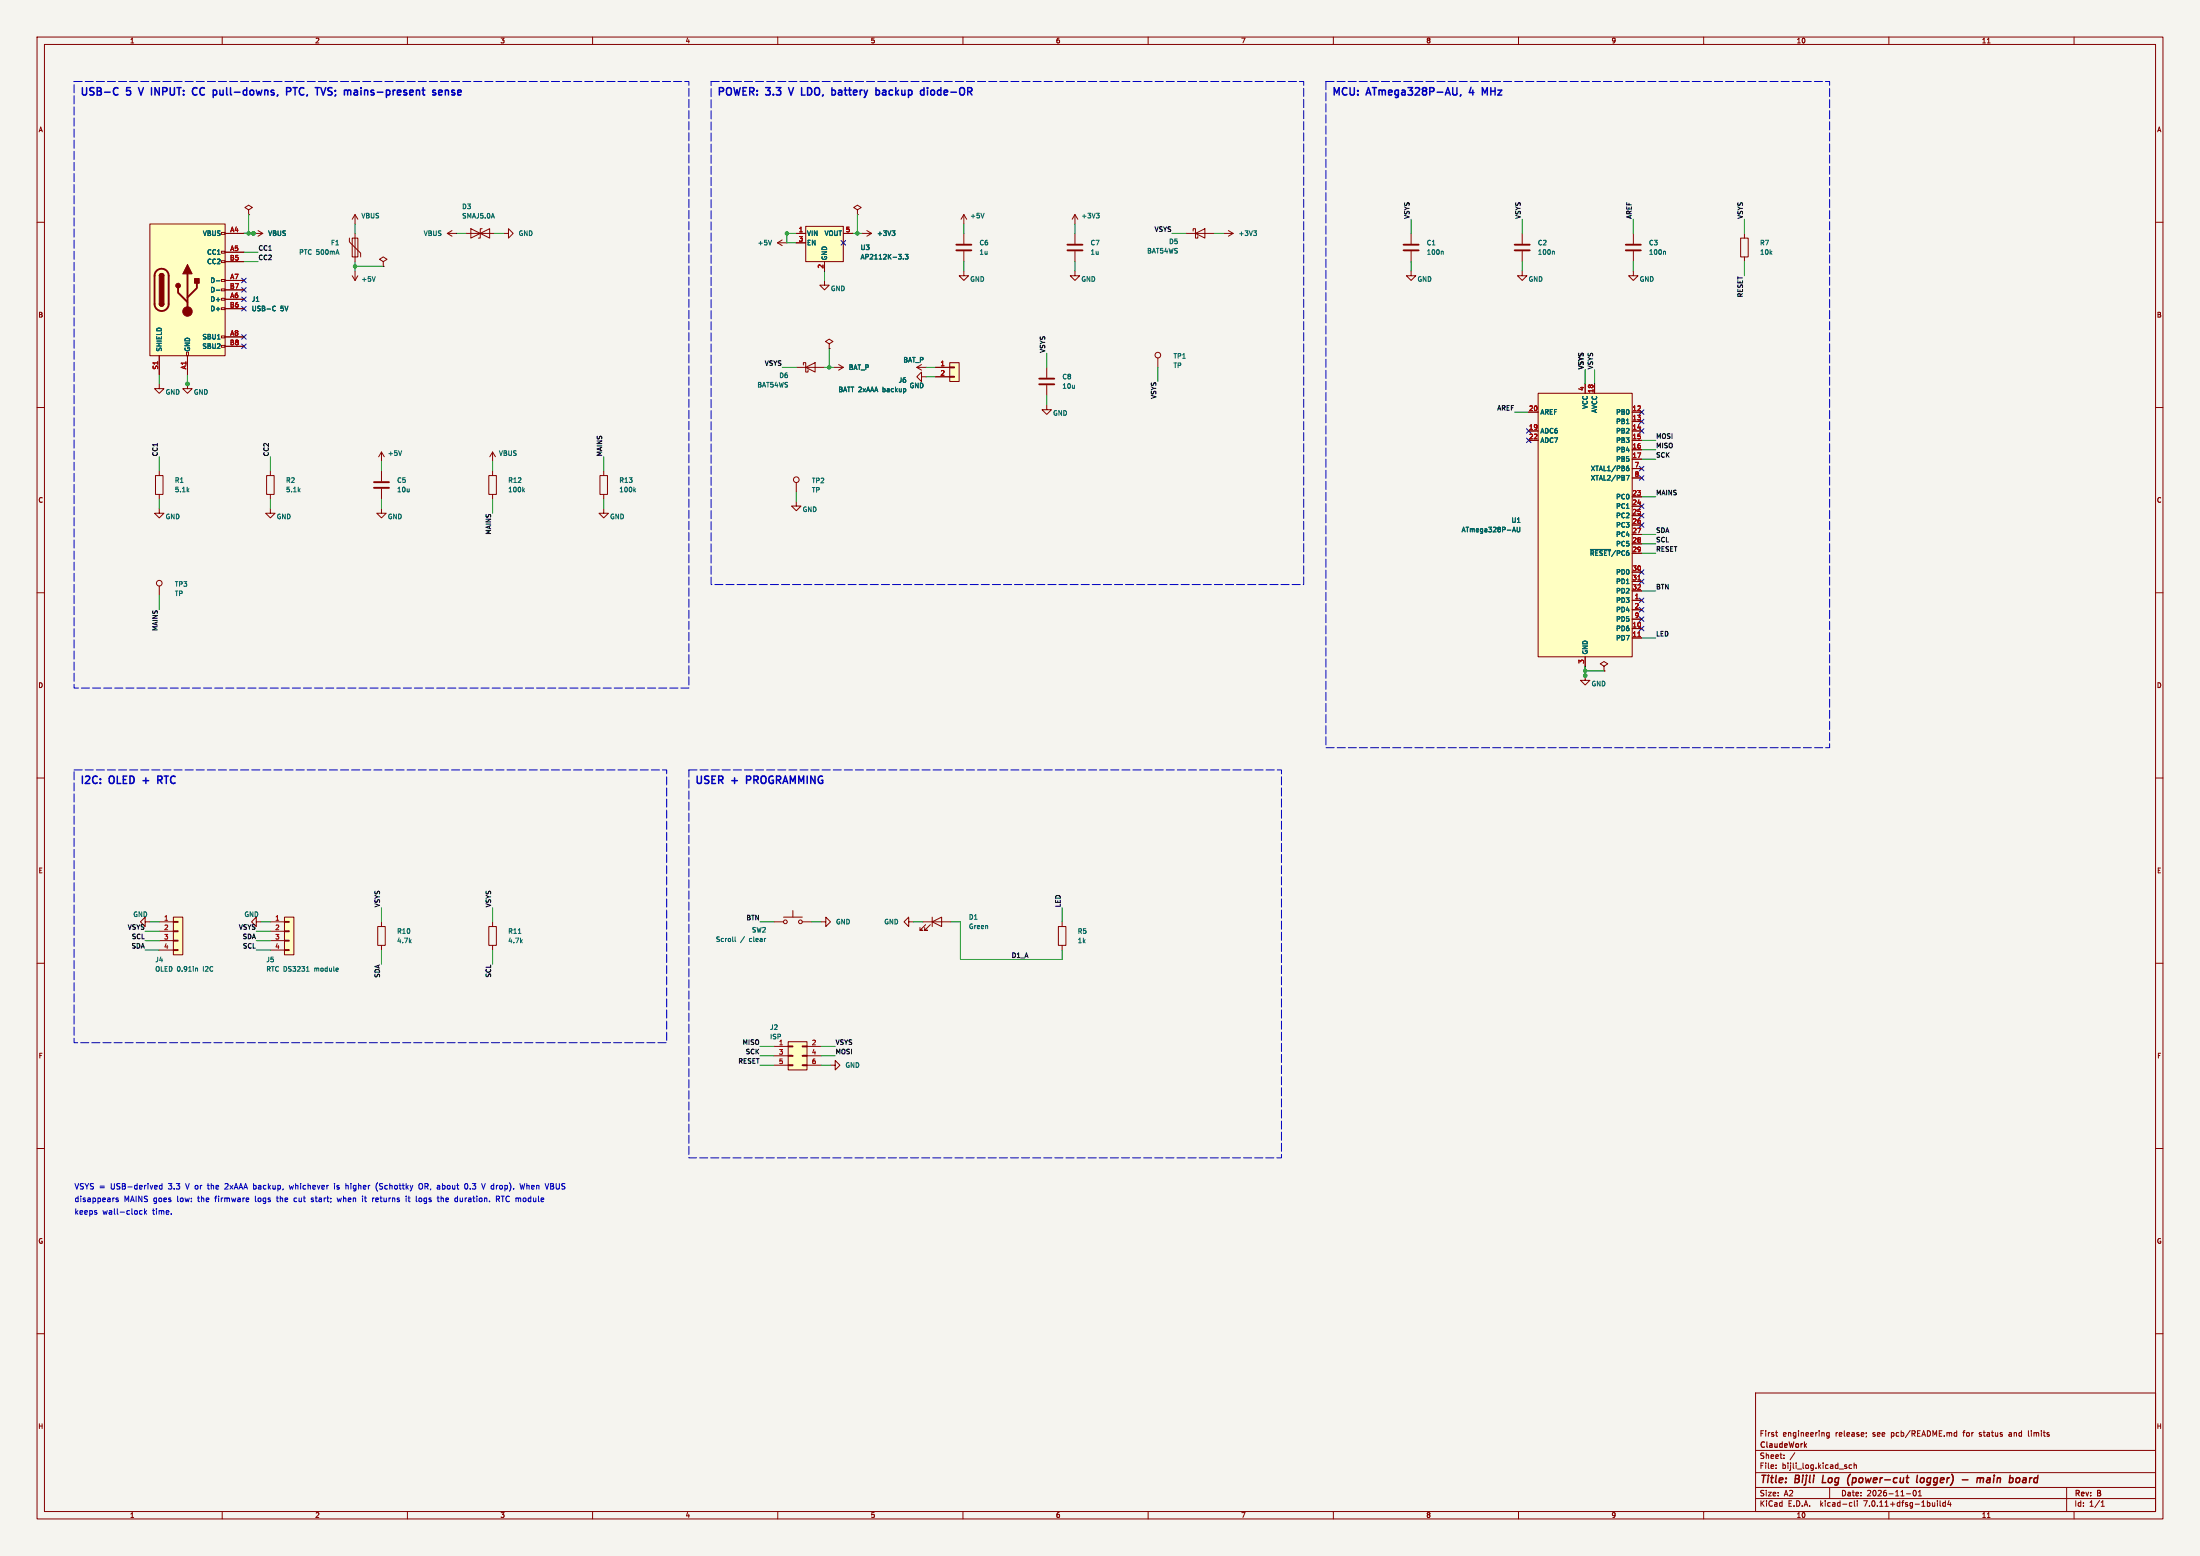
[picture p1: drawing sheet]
<svg xmlns="http://www.w3.org/2000/svg" width="594mm" height="420mm" viewBox="0 0 594 420" stroke-linecap="round" stroke-linejoin="round" font-family="sans-serif">
<path d="M0 0h594v420h-594z" fill="#f5f4ef" stroke="#f5f4ef" stroke-width=".27"/>
<g fill="none" stroke="#840000" stroke-width=".27">
<path d="M10 10h574v400h-574zM12 12h570v396h-570zM60 10v2M110 10v2M160 10v2M210 10v2M260 10v2M310 10v2M360 10v2M410 10v2M460 10v2M510 10v2"/>
<path d="M536.6 11.6h.7M560 10v2M10 60h2M67.1 56.6l1-.6-1-.6-1 .6 1 .6v1.3M67.1 57.9h.1M95.9 57.9v2.6M95.9 57.9l-.8 1.3M95.9 57.9l.7 1.3M231.5 56.6l1-.6-1-.6-1 .6 1 .6v1.3M231.5 57.9h.1M260.2 57.9l-.7 1.3M260.2 57.9v2.6"/>
<path d="M260.2 57.9l.8 1.3M290.2 57.9l-.7 1.3M290.2 57.9v2.6M290.2 57.9l.8 1.3M582 60h2M40.5 60.5h20.3v35.5h-20.3zM43 74.4l.2-.4 .4-.2 .5 .2 .2 .4M59.8 78h1v.5h-1zM59.8 75.4h1v.6h-1zM59.8 70.4h1v.5h-1zM59.8 67.8h1v.5h-1zM59.8 62.7h1v.6h-1z"/>
<path d="M60.8 63h5.1M60.8 68.1h5.1M60.8 75.7h5.1M60.8 70.6h5.1M60.8 78.2h5.1M68.4 63h2.5M69.7 62.2l1.2 .8M70.9 63l-1.2 .8M94.3 64.3v1l3.1 3v1M95.1 64.3h1.5v5h-1.5zM95.1 74.4l.8 1.3M95.9 63v7.6"/>
<path d="M95.9 73.2v2.5M96.6 74.4l-.7 1.3M103.5 70.6l1-.6-1-.7-1 .7 1 .6v1.3M103.5 71.9h.1M120.8 63h2.5M120.8 63l1.3 .8M122.1 62.2l-1.3 .8M125.9 63h7.6M127.1 61.7v2.6l5.1-2.6v2.6zM130.2 61.7h-.5v2.6h-.5M136 63h1.3v-1.3l1.3 1.3-1.3 1.3v-1.3M209.9 65.5h2.6"/>
<path d="M209.9 65.5l1.3 .8M211.2 64.8l-1.3 .7M215 63h2.5M215 65.5h2.5M217.5 61.1h10.2v9.5h-10.2zM222.6 75.7v1.3h1.3l-1.3 1.2-1.2-1.2h1.2M222.6 70.6v2.6M227.7 63h2.5M232.8 63h2.5M234.1 62.2l1.2 .8M235.3 63l-1.2 .8M260.2 73.2v1.2h1.3l-1.3 1.3-1.2-1.3h1.2"/>
<path d="M260.2 63v2.8M260.2 67.8v2.8M290.2 73.2v1.2h1.3l-1.3 1.3-1.2-1.3h1.2M290.2 63v2.8M290.2 67.8v2.8M320.2 63h7.7M322.1 62.4v-.7h.7v2.6h.6v-.7M322.8 63l2.5-1.3v2.6zM330.4 63h2.5M331.7 62.2l1.2 .8M332.9 63l-1.2 .8M381 73.2v1.2h1.3l-1.3 1.3-1.3-1.3h1.3"/>
<path d="M381 63v2.8M381 67.8v2.8M411 73.2v1.2h1.3l-1.3 1.3-1.3-1.3h1.3M411 63v2.8M411 67.8v2.8M441 73.2v1.2h1.3l-1.3 1.3-1.3-1.3h1.3M441 63v2.8M441 67.8v2.8M470 64.3h2v5h-2zM471 63v1.3M471 69.3v1.3M43 82l.2 .5 .4 .2 .5-.2 .2-.5"/>
<path d="M43 96v5.1M50.4 95h.5v1h-.5zM50.6 96v5.1M59.8 93.2h1v.5h-1zM59.8 90.7h1v.5h-1zM59.8 83.1h1v.5h-1zM59.8 80.5h1v.5h-1zM60.8 80.8h5.1M60.8 90.9h5.1M60.8 83.3h5.1M60.8 93.5h5.1M215 99.2h7.6"/>
<path d="M216.9 98.5v-.6h.6v2.5h.7v-.6M217.5 99.2l2.6-1.3v2.5zM223.9 92.8l1-.6-1-.7-1 .7 1 .6v1.3M223.9 94.1h.1M225.2 99.2h2.5M226.4 98.4l1.3 .8M227.7 99.2l-1.3 .7M247.5 99.2h2.6M247.5 99.2l1.3 .7M248.8 98.4l-1.3 .8M252.6 99.2h3.8M256.4 99h1.3v.3h-1.3z"/>
<path d="M256.4 97.9h2.6v5.1h-2.6zM282.6 99.2v2.8M312.6 96.6v2.6M10 110h2M43 103.6v1.3h1.3l-1.3 1.3-1.3-1.3h1.3M50.6 103.6v1.3h1.3l-1.3 1.3-1.3-1.3h1.3M248.8 101.7v-1.3l-1.3 1.3 1.3 1.3v-1.3h1.3M252.6 101.7h3.8M256.4 101.6h1.3v.2h-1.3zM282.6 109.3v1.3h1.3l-1.3 1.3-1.2-1.3h1.2M282.6 104v2.8M412.8 111.2h2.5"/>
<path d="M412.8 116.3h2.5M412.8 118.9h2.5M415.3 106.2h25.4v71.1h-25.4zM428 103.6v2.6M430.5 103.6v2.6M440.7 111.2h2.5M440.7 113.8h2.5M440.7 116.3h2.5M440.7 118.9h2.5M582 110h2M42 128.4h2v5h-2zM43 137.3v1.2h1.3l-1.3 1.3-1.3-1.3h1.3"/>
<path d="M43 127.1v1.3M43 133.4v1.3M72 128.4h2v5h-2zM73 137.3v1.2h1.3l-1.3 1.3-1.3-1.3h1.3M73 127.1v1.3M73 133.4v1.3M103 137.3v1.2h1.3l-1.3 1.3-1.3-1.3h1.3M103 122l-.8 1.3M103 122v2.6M103 127.1v2.8M103 131.9v2.8M103 122l.8 1.3"/>
<path d="M132 128.4h2v5h-2zM133 122l-.8 1.3M133 122v2.6M133 127.1v1.3M133 133.4v1.3M133 122l.8 1.3M162 128.4h2v5h-2zM163 137.3v1.2h1.3l-1.3 1.3-1.3-1.3h1.3M163 127.1v1.3M163 133.4v1.3M215 135.3v1.3h1.3l-1.3 1.3-1.3-1.3h1.3M215 130.2v2.6"/>
<path d="M440.7 121.4h2.5M440.7 123.9h2.5M440.7 134.1h2.5M440.7 136.6h2.5M440.7 139.2h2.5M440.7 126.5h2.5M440.7 129h2.5M10 160h2M43 158.2v2.5M440.7 141.7h2.5M440.7 144.3h2.5M440.7 146.8h2.5"/>
<path d="M440.7 149.3h2.5M440.7 154.4h2.5M440.7 157h2.5M440.7 159.5h2.5M582 160h2M428 177.3v2.5M433.1 179.8l1-.6-1-.6-1 .6 1 .6v1.3M440.7 162h2.5M440.7 169.7h2.5M440.7 172.2h2.5M440.7 164.6h2.5M440.7 167.1h2.5"/>
<path d="M428 182.4v1.2h1.3l-1.3 1.3-1.3-1.3h1.3M433.1 181.1h.1M10 210h2M582 210h2M10 260h2M39.2 248.8v-1.3l-1.3 1.3 1.3 1.3v-1.3h1.3M43 248.8h3.8M43 251.4h3.8M43 253.9h3.8M43 256.4h3.8M46.8 256.3h1.3v.3h-1.3zM46.8 253.8h1.3v.2h-1.3z"/>
<path d="M46.8 251.2h1.3v.3h-1.3zM46.8 248.7h1.3v.2h-1.3zM46.8 247.5h2.5v10.2h-2.5zM69.2 248.8v-1.3l-1.3 1.3 1.3 1.3v-1.3h1.3M73 248.8h3.8M73 251.4h3.8M73 253.9h3.8M73 256.4h3.8M76.8 256.3h1.3v.3h-1.3zM76.8 253.8h1.3v.2h-1.3zM76.8 251.2h1.3v.3h-1.3zM76.8 248.7h1.3v.2h-1.3z"/>
<path d="M76.8 247.5h2.6v10.2h-2.6zM102 250.1h2v5.1h-2zM103 248.8v1.3M103 255.2v1.2M132 250.1h2v5.1h-2zM133 248.8v1.3M133 255.2v1.2M209 248.8h2.5M211.5 247.5h5.1M214.1 245.8v1.7M216.6 248.8h2.6M221.7 248.8h1.3v-1.3l1.2 1.3-1.2 1.3v-1.3"/>
<path d="M245.4 248.8v-1.3l-1.3 1.3 1.3 1.3v-1.3h1.2M249.2 248.8h7.6M249.9 249.6l-1.5 1.5h.8h-.8v-.8M251.2 249.6l-1.5 1.5h.7h-.7v-.8M251.7 248.8l2.5-1.3v2.6zM251.7 247.5v2.6M285.8 250.1h2v5.1h-2zM286.8 248.8v1.3M286.8 255.2v1.2M582 260h2M209 282.4h3.8M209 285h3.8"/>
<path d="M209 287.5h3.8M212.8 287.4h1.3v.2h-1.3zM212.8 284.9h1.3v.2h-1.3zM212.8 282.3h1.3v.3h-1.3zM212.8 281.2h5.1v7.6h-5.1zM216.6 287.4h1.3v.2h-1.3zM216.6 284.9h1.3v.2h-1.3zM216.6 282.3h1.3v.3h-1.3zM217.9 282.4h3.8M217.9 285h3.8M217.9 287.5h3.8M224.2 287.5h1.3v-1.2l1.3 1.2-1.3 1.3v-1.3"/>
<path d="M10 310h2M582 310h2M10 360h2M474 376h108v32h-108zM582 360h2M474 397.5h108M474 391.5h108M479.4 386.7h.6M479.5 396.2v.2M479.5 395.4v.2M479.7 387.6l.3 .1M481.7 393.5v.2"/>
<path d="M481.7 392.7v.2M484.6 392.1l-1.3 1.9M493.9 386.7h-.4l-.3 .3 .1 .6h.6M493.9 386.7v1.2l-.3 .3-.4-.1M498.5 395.9l.2 .2-.2 .3M498.5 395.4h.1M500 395.4h-.5l-.3 .3 .2 .6h.6M500.6 395.5l.6-.1v1M500.6 394.9v1.5M503.9 386.7v.2M504 387.6l-.2 .3M527.7 386.7h.6"/>
<path d="M527.7 387.6h.6M528.3 386.2v1.5M542.5 387.2v.4M547.7 386.2v1.3l.2 .2M60 408v2M110 408v2M160 408v2M210 408v2M260 408v2M310 408v2M360 408v2M410 408v2"/>
<path d="M460 408v2M474 404.5h108M474 401.5h108M494 401.5v3M499.6 405.6h.4M500 406.5l-.4 .1M500.7 405.1v1.3l.2 .2M501.5 405.1v.1M501.5 405.6v1M510 408v2M514.7 403.2h1.2M516.7 402.3h.2a.8 .8 0 0 1 .5 .7 .8 .8 0 0 1-.5 .8 1 1 0 0 1-.2-1.5z"/>
<path d="M518 403.8h.8M518 402.7l.4-.4v1.5M523.1 405.1v.1M523.1 405.6v1M523.8 405.1v1.3l.2 .2M525.2 405.6h-.4l-.3 .3 .2 .6h.5M525.2 405.1v1.5M526.2 405l-.3 1.1h.9M526.6 405.6v1M536.6 409.6h.7M558 401.5v6.5M560 408v2"/>
<path d="M567.3 406.6h.9M567.3 405.5l.4-.4v1.5"/>
<circle cx="312.6" cy="95.9" r=".76"/>
<circle cx="215" cy="129.5" r=".76"/>
<circle cx="43" cy="157.4" r=".76"/>
<circle cx="212" cy="248.8" r=".51"/>
<circle cx="216.1" cy="248.8" r=".51"/>
</g>
<g fill="none" stroke="#840000" stroke-width=".4">
<path d="M492.3 398.2l-.3 2h1M499.6 397.9l-.5 .9M517.7 398.2l-.2 1.7 .2 .3M519.2 398.9l-.6 .2-.2 .7 .4 .4 .5-.1M529.8 399.4h1.6M533.9 398.9l-.2 1.3M534 399h.6M534.8 399h.7l-.1 1.2M537.1 398.9l-.5 .1M537.2 399.4h-.5l-.3 .3v.4l.7 .1M545.3 399.1v.7M546.8 398.9l-.5 .1"/>
<path d="M546.9 399.4l-.7 .1-.1 .4 .2 .3h.5M499 400.6l.3 .4"/>
</g>
<g fill="#ffffc2" stroke="#ffffc2" stroke-width=".27">
<path d="M217.5 61.1h10.2v9.5h-10.2z"/>
<path d="M256.4 97.9h2.6v5.1h-2.6z"/>
<path d="M212.8 281.2h5.1v7.6h-5.1z"/>
<path d="M40.5 60.5h20.3v35.5h-20.3z"/>
<path d="M46.8 247.5h2.5v10.2h-2.5z"/>
<path d="M76.8 247.5h2.6v10.2h-2.6z"/>
<path d="M415.3 106.2h25.4v71.1h-25.4z"/>
</g>
<g fill="none" stroke="#006464" stroke-width=".27">
<path d="M265.7 57.6l-.4 1.2M296 57.6h.8l-.4 .5M296.5 58.1l.3 .2-.3 .5M58.4 75.8h1M58.4 78.3h1M101.3 74.7l-.4 1.2M208.3 64.8l-.4 1.3M240.8 62.3h.8l-.4 .5M241.4 62.8l.2 .2-.2 .6M242.6 68.7h.8l-.5 .4M243.3 69.3v.5M243.9 69.8v.1"/>
<path d="M244.4 68.7h.8l-.5 .4 .4 .2v.5h-.7M338.5 62.3h.8l-.5 .5M339 62.8l.3 .2-.3 .6M389.5 67.8l.2 .2v.7M419.5 67.8l.2 .2v.7M449.5 67.8l.2 .2v.7M73.8 82.7l.6 .1M74.4 83.8h-.6M108.5 121.7l-.5 1.2M141.3 132.3l.3 .5M141.6 131.9l-.5 .5M171.3 132.3l.3 .5"/>
<path d="M171.6 131.9l-.5 .5M439.1 128.3h.8l-.5 1.3M439.2 126.4l.4-.1 .2 .2-.1 .5-.5-.1M439.7 125.8l-.5 .3M408.5 143.2h.6M408.8 142.3l.4 1.3M409.6 142.3v1l.3 .3 .4-.3v-1M429.4 148.3h5.5M139.9 251.9h.8M198.5 252.9v1.1l.2 .1M53 261.3l.3 .2v.7M82.7 262.2h.8"/>
</g>
<g fill="none" stroke="#840000" stroke-width=".51">
<path d="M42.3 73.1a1.91 1.91 0 0 1 2.1-.4 1.91 1.91 0 0 1 1.1 1.7v7.6a1.91 1.91 0 0 1-1.9 1.9 1.91 1.91 0 0 1-1.9-1.9v-7.7zM48.1 77.7v1.3l2.5 2.5M50.6 73.9v10.2M53.2 76.5v1.2l-2.6 2.6M258.2 67.6h4.1M258.2 66h4.1M288.2 67.6h4.1M288.2 66h4.1M379 67.6h4M379 66h4M409 67.6h4M409 66h4"/>
<path d="M439 67.6h4M439 66h4M280.6 103.7h4.1M280.6 102.2h4.1M101 131.7h4M101 130.1h4"/>
</g>
<g fill="#840000" stroke="#840000" stroke-width=".27">
<path d="M43 82h1.3l-.2 .5-.5 .2-.4-.2z"/>
<path d="M43 74.4h1.3v7.6h-1.3z"/>
<path d="M43.2 74l.7-.1 .4 .5h-1.3z"/>
<path d="M50.6 71.4l1.3 2.5h-2.6z"/>
<path d="M52.5 75.2h1.3v1.3h-1.3z"/>
<circle cx="48.1" cy="77.1" r=".63"/>
<circle cx="50.6" cy="84.1" r="1.27"/>
</g>
<path d="M442.2 156.5h.7M442.2 171.8h.7" fill="none" stroke="#a90000" stroke-width=".27"/>
<g fill="none" stroke="#0000c2" stroke-width=".4">
<path d="M31 23.7h.5l.4 .1M31.9 25.5l-.4 .2-.5-.1M37.4 23.7l.6 2M52.3 23.7h.5l.4 .1M53.2 25.5l-.4 .2-.5-.1M59.4 25.4l.3 .3 .4-.1M77.4 24.7l.9-.1 .2-.3-.1-.5-.3-.1h-.7v2M79.1 23.7h1.1M79.7 23.7v2M88.5 25.6h1M88.5 24.2l.2 .3 .8 .3M89.4 23.7h-.5l-.4 .3"/>
<path d="M97.5 23.7v.1M97.5 24.3v1.4M118.5 25.6h.8M118.5 24.4l.6-.1 .3 .5-1 .2M120.2 24.5l.3-.2 .5 .1 .1 1.3M120.2 24.3v1.4M122 25.6l.5 .1M122.5 24.3l-.5 .3v.3l.5 .1M212.9 23.7l.7 2M216.4 25.7h1M225.5 24.5v1M237.3 24.4l.2 .3-.2 .9"/>
<path d="M238.3 24.4h.8M239 24.9h-.5l-.3 .3 .1 .4 .7 .1M250.4 23.7v.1M250.4 24.3v1.4M252 24.3l-.5 .1-.2 .3 .1 .8 .6 .2M393.4 23.7v1.6l-.4 .4M394.4 25.6l-.2 .3M397.2 23.6l-.5 1.4h1.3M401.6 23.7l-.7 1.4-.7-1.4v2M43.1 210.5l.7 1M43.6 209.6l-1-.1v2M43.6 210.4l-1 .1"/>
<path d="M201.6 210.5h.7M202.3 209.5h-.7v2"/>
</g>
<g fill="none" stroke="#0000c2" stroke-width=".27">
<path d="M42.2 320l.3 .3-.8 .2M43.7 319.5v1.5M60.8 319.5l-.1 .1M78.1 320l.3 1 .3-.8M90.3 319.5v.1M90.3 320v1M102 319.2a1.72 1.72 0 0 0 0 2.3M113.2 319.7l.3-.2a.5 .5 0 0 1 .6 .5v.5a.5 .5 0 0 1-.5 .5 .5 .5 0 0 1-.5-.5zM125.7 319.5h.1a.8 .8 0 0 1 .5 .7 .8 .8 0 0 1-.5 .8l-.1-.1M131 319.5l-.5 1.5M141.7 319.5l-.4 1.5-.3-1.1-.3 1.1M148.7 319.5h.6"/>
<path d="M30.7 323.4h.2M31.9 323.4h-.4l-.2 .2 .1 .2 .5 .1v.4h-.6M38.4 326.8h-.4l-.3 .2 .1 .7h.6M39 326.3v1.5M39.2 327.2l.4 .6M39.6 326.8l-.6 .5M42.4 320.9l-.2 .1M43.7 320h-.4l-.3 .2 .2 .7h.5M61.5 320.1l-.8 .9h.9M67.1 323.4l.1 .3-.7 .2M74.6 323.4h.6M79.7 323.4l-.3 .2v.5l.3 .3"/>
<path d="M84 324.3l.5 .1M84.5 323.4l-.5 .2 .1 .2 .4 .1M91 323.4l.3 1 .3-.8M93.5 320h.5v1M97.9 322.9v.1M97.9 323.4v1M98.4 323.4h.6M100.9 323.4h.1M101.5 323.4v.9M102.2 323.7l-.7 .2M109.7 322.9v.1M109.7 323.4v1"/>
<path d="M110.2 323.4h.5M110.4 322.9v1.2l.3 .3M113.6 323.4l-.5 .2 .1 .6 .4 .2M119.1 322.9v1.5M119.5 323.4l-.4 .1M124.2 323.4l.1 .9M134 323.6h.7l.1-.6-.8-.1v1.5M134.4 323.6l.5 .8M135.3 322.9h.9M148.7 321h.5M148.7 320.2h.5M149.2 320.2h.2"/>
<path d="M149.3 320.1l-.1 .1"/>
</g>
<path d="M20 22h166v163.7h-166v-163.7M192 22h160v135.8h-160v-135.8M358 22h136v179.8h-136v-179.8M20 207.8h160v73.6h-160v-73.6M186 207.8h160v104.7h-160v-104.7" fill="none" stroke="#0000c2" stroke-width=".27" stroke-dasharray="2.2 .8"/>
<g fill="none" stroke="#009600" stroke-width=".27">
<path d="M67.1 57.9v5.1M231.5 57.9v5.1M381 59.2v3.8M411 59.2v3.8M441 59.2v3.8M471 59.2v3.8M65.9 63h2.5M65.9 68.1h3.8M65.9 70.6h3.8M68.4 63h.1M95.9 71.9h7.6M95.9 60.5v2.5"/>
<path d="M95.9 70.6v2.6M123.3 63h2.6M133.5 63h2.5M215 63h-2.5v2.5h2.5M222.6 73.2v2.5M230.2 63h2.6M260.2 60.5v2.5M260.2 70.6v2.6M290.2 60.5v2.5M290.2 70.6v2.6M316.4 63h3.8M327.9 63h2.5"/>
<path d="M381 70.6v2.6M411 70.6v2.6M441 70.6v2.6M471 70.6v3.8M211.2 99.2h3.8M222.6 99.2h2.6M223.9 94.1v5.1M250.1 99.2h2.5M282.6 95.3v3.9M312.6 99.2v3.8M428 99.8v3.8M430.5 99.8v3.8"/>
<path d="M43 101.1v2.5M50.6 103.6h.1M50.6 101.1v2.5M250.1 101.7h2.5M282.6 106.8v2.5M409 111.2h3.8M443.2 118.9h3.9M43 123.3v3.8M43 134.7v2.6M73 123.3v3.8M73 134.7v2.6M103 124.6v2.5"/>
<path d="M103 134.7v2.6M133 124.6v2.5M133 134.7v3.8M163 123.3v3.8M163 134.7v2.6M215 132.8v2.5M443.2 121.4h3.9M443.2 123.9h3.9M443.2 134.1h3.9M443.2 144.3h3.9M443.2 159.5h3.9M443.2 146.8h3.9"/>
<path d="M443.2 149.3h3.9M43 160.7v3.8M428 179.8v2.6M443.2 172.2h3.9M428 182.4h.1M428 181.1h5.1M39.2 256.4h3.8M39.2 253.9h3.8M39.2 251.4h3.8M40.5 248.8h2.5M69.2 256.4h3.8M69.2 253.9h3.8"/>
<path d="M69.2 251.4h3.8M70.5 248.8h2.5M103 245v3.8M103 256.4v3.8M133 245v3.8M133 256.4v3.8M205.2 248.8h3.8M219.2 248.8h2.5M246.6 248.8h2.6M256.8 248.8h2.5v10.2h27.5v-2.6M286.8 245v3.8M205.2 282.4h3.8"/>
<path d="M205.2 285h3.8M205.2 287.5h3.8M221.7 282.4h3.8M221.7 285h3.8M221.7 287.5h2.5"/>
</g>
<g fill="none" stroke="#000084" stroke-width=".27">
<path d="M65.3 75.1l1.2 1.2M65.3 77.6l1.2 1.2M66.5 75.1l-1.2 1.2M66.5 77.6l-1.2 1.2M227.1 64.9l1.2 1.2M228.3 64.9l-1.2 1.2M65.3 90.3l1.2 1.2M65.3 92.9l1.2 1.2M65.3 82.7l1.2 1.2M65.3 80.2l1.2 1.2M66.5 90.3l-1.2 1.2M66.5 92.9l-1.2 1.2"/>
<path d="M66.5 82.7l-1.2 1.2M66.5 80.2l-1.2 1.2M412.2 118.2l1.2 1.3M412.2 115.7l1.2 1.2M413.4 118.2l-1.2 1.3M413.4 115.7l-1.2 1.2M442.6 113.2l1.2 1.2M442.6 110.6l1.2 1.2M442.6 115.7l1.2 1.2M443.8 113.2l-1.2 1.2M443.8 110.6l-1.2 1.2M443.8 115.7l-1.2 1.2"/>
<path d="M442.6 136l1.2 1.2M442.6 138.6l1.2 1.2M442.6 125.9l1.2 1.2M442.6 128.4l1.2 1.2M443.8 136l-1.2 1.2M443.8 138.6l-1.2 1.2M443.8 125.9l-1.2 1.2M443.8 128.4l-1.2 1.2M442.6 141.1l1.2 1.2M442.6 153.8l1.2 1.2M442.6 156.3l1.2 1.3M443.8 141.1l-1.2 1.2"/>
<path d="M443.8 153.8l-1.2 1.2M443.8 156.3l-1.2 1.3M442.6 164l1.2 1.2M442.6 166.5l1.2 1.2M442.6 161.4l1.2 1.2M442.6 169.1l1.2 1.2M443.8 164l-1.2 1.2M443.8 166.5l-1.2 1.2M443.8 161.4l-1.2 1.2M443.8 169.1l-1.2 1.2"/>
</g>
<g fill="#009600" stroke="#009600" stroke-width=".27">
<circle cx="428" cy="181.1" r=".46"/>
<circle cx="428" cy="182.4" r=".46"/>
<circle cx="212.5" cy="63" r=".46"/>
<circle cx="231.5" cy="63" r=".46"/>
<circle cx="223.9" cy="99.2" r=".46"/>
<circle cx="68.4" cy="63" r=".46"/>
<circle cx="67.1" cy="63" r=".46"/>
<circle cx="50.6" cy="103.6" r=".46"/>
<circle cx="95.9" cy="71.9" r=".46"/>
</g>
<g font-size="2.8" fill="#0000c2">
<text x="21.5" y="26.3">USB-C</text>
<text x="34.3" y="26.3">5</text>
<text x="38.5" y="26.3">V</text>
<text x="42.6" y="26.3">INPUT:</text>
<text x="54.5" y="26.3">CC</text>
<text x="60.8" y="26.3">pull-downs,</text>
<text x="81.4" y="26.3">PTC,</text>
<text x="90.2" y="26.3">TVS;</text>
<text x="98.7" y="26.3">mains-present</text>
<text x="123.4" y="26.3">sense</text>
<text x="193.5" y="26.3">POWER:</text>
<text x="207" y="26.3">3.3</text>
<text x="214.1" y="26.3">V</text>
<text x="218.1" y="26.3">LDO,</text>
<text x="227.1" y="26.3">battery</text>
<text x="239.8" y="26.3">backup</text>
<text x="252.7" y="26.3">diode-OR</text>
<text x="359.5" y="26.3">MCU:</text>
<text x="369.2" y="26.3">ATmega328P-AU,</text>
<text x="397.7" y="26.3">4</text>
<text x="401.9" y="26.3">MHz</text>
<text x="21.5" y="212.2">I2C:</text>
<text x="29.6" y="212.2">OLED</text>
<text x="39.5" y="212.2">+</text>
<text x="44.3" y="212.2">RTC</text>
<text x="187.5" y="212.2">USER</text>
<text x="197.6" y="212.2">+</text>
<text x="202.4" y="212.2">PROGRAMMING</text>
</g>
<g font-size="2.8" fill="#840000">
<text x="475" y="400.9">Title:</text>
<text x="484.7" y="400.9">Bijli</text>
<text x="492.9" y="400.9">Log</text>
<text x="500.5" y="400.9">(power-cut</text>
<text x="519.9" y="400.9">logger)</text>
<text x="533" y="400.9">-</text>
<text x="537.8" y="400.9">main</text>
<text x="547.4" y="400.9">board</text>
</g>
<g font-size="2.1" fill="#0000c2">
<text x="20" y="321.2">VSYS =</text>
<text x="29.9" y="321.2">USB-derived</text>
<text x="45.6" y="321.2">3.3</text>
<text x="50.5" y="321.2">V or</text>
<text x="56.7" y="321.2">the</text>
<text x="61.5" y="321.2">2xAAA backup,</text>
<text x="79.2" y="321.2">whichever</text>
<text x="91.4" y="321.2">is</text>
<text x="94.7" y="321.2">higher</text>
<text x="103" y="321.2">(Schottky</text>
<text x="114.8" y="321.2">OR, about</text>
<text x="127.4" y="321.2">0.3</text>
<text x="132.3" y="321.2">V drop).</text>
<text x="142.9" y="321.2">When</text>
<text x="149.9" y="321.2">VBUS</text>
<text x="20" y="324.6">disappears</text>
<text x="20" y="328">keeps</text>
<text x="27.7" y="328">wall-clock</text>
<text x="33.4" y="324.6">MAINS goes</text>
<text x="41.2" y="328">time.</text>
<text x="48" y="324.6">low:</text>
<text x="53.7" y="324.6">the</text>
<text x="58.5" y="324.6">firmware</text>
<text x="69.4" y="324.6">logs</text>
<text x="75.5" y="324.6">the</text>
<text x="80.3" y="324.6">cut</text>
<text x="85.1" y="324.6">start;</text>
<text x="92.3" y="324.6">when</text>
<text x="99.2" y="324.6">it</text>
<text x="102" y="324.6">returns</text>
<text x="111.3" y="324.6">it</text>
<text x="114.1" y="324.6">logs</text>
<text x="120.1" y="324.6">the</text>
<text x="124.9" y="324.6">duration.</text>
<text x="136.2" y="324.6">RTC module</text>
</g>
<g font-size="2.1" fill="#840000">
<text x="475" y="388">First</text>
<text x="481.3" y="388">engineering</text>
<text x="495.6" y="388">release;</text>
<text x="505.8" y="388">see</text>
<text x="510.8" y="388">pcb/README.md</text>
<text x="530.5" y="388">for</text>
<text x="534.9" y="388">status</text>
<text x="543.1" y="388">and</text>
<text x="548.5" y="388">limits</text>
<text x="475" y="394">Sheet:</text>
<text x="475" y="391.2">ClaudeWork</text>
<text x="475" y="396.7">File:</text>
<text x="481.1" y="396.7">bijli_log.kicad_sch</text>
<text x="475" y="406.9">KiCad</text>
<text x="475" y="404.1">Size:</text>
<text x="481.7" y="404.1">A2</text>
<text x="482.7" y="406.9">E.D.A.</text>
<text x="491.6" y="406.9">kicad-cli</text>
<text x="497" y="404.1">Date:</text>
<text x="503.5" y="406.9">7.0.11+dfsg-1build4</text>
<text x="504" y="404.1">2026-11-01</text>
<text x="560" y="404.3">Rev:</text>
<text x="560" y="406.9">Id:</text>
<text x="564.1" y="406.9">1/1</text>
<text x="566.4" y="404.3">B</text>
</g>
<g font-size="1.8" fill="#840000">
<text x="35" y="11.9">1</text>
<text x="85" y="11.9">2</text>
<text x="135" y="11.9">3</text>
<text x="185" y="11.9">4</text>
<text x="235" y="11.9">5</text>
<text x="285" y="11.9">6</text>
<text x="335" y="11.9">7</text>
<text x="385" y="11.9">8</text>
<text x="435" y="11.9">9</text>
<text x="485" y="11.9">10</text>
<text x="535" y="11.9">11</text>
<text x="10.3" y="35.9">A</text>
<text x="582.3" y="35.9">A</text>
<text x="10.3" y="85.9">B</text>
<text x="582.3" y="85.9">B</text>
<text x="10.3" y="135.9">C</text>
<text x="582.3" y="135.9">C</text>
<text x="10.3" y="185.9">D</text>
<text x="582.3" y="185.9">D</text>
<text x="10.3" y="235.9">E</text>
<text x="582.3" y="235.9">E</text>
<text x="10.3" y="285.9">F</text>
<text x="582.3" y="285.9">F</text>
<text x="10.3" y="335.9">G</text>
<text x="582.3" y="335.9">G</text>
<text x="10.2" y="385.9">H</text>
<text x="582.2" y="385.9">H</text>
<text x="35" y="409.9">1</text>
<text x="85" y="409.9">2</text>
<text x="135" y="409.9">3</text>
<text x="185" y="409.9">4</text>
<text x="235" y="409.9">5</text>
<text x="285" y="409.9">6</text>
<text x="335" y="409.9">7</text>
<text x="385" y="409.9">8</text>
<text x="435" y="409.9">9</text>
<text x="485" y="409.9">10</text>
<text x="535" y="409.9">11</text>
</g>
<g font-size="1.8" fill="#006464">
<text x="97.5" y="59.1">VBUS</text>
<text x="124.7" y="56.6">D3</text>
<text x="124.7" y="59.2">SMAJ5.0A</text>
<text x="261.8" y="59.1">+5V</text>
<text x="291.8" y="59.1">+3V3</text>
<text x="54.7" y="63.9">VBUS</text>
<text x="72.3" y="63.9">VBUS</text>
<text x="114.3" y="63.9">VBUS</text>
<text x="139.9" y="63.9">GND</text>
<text x="217.8" y="63.9">VIN</text>
<text x="222.5" y="63.9">VOUT</text>
<text x="236.7" y="63.9">+3V3</text>
<text x="334.3" y="63.9">+3V3</text>
<text x="55.8" y="68.9">CC1</text>
<text x="55.8" y="71.5">CC2</text>
<text x="80.7" y="68.9">PTC 500mA</text>
<text x="89.2" y="66.4">F1</text>
<text x="204.5" y="66.4">+5V</text>
<text x="217.8" y="66.4">EN</text>
<text x="223.5" y="70.4" transform="rotate(-90 223.5 70.4)">GND</text>
<text x="232.2" y="67.7">U3</text>
<text x="232.2" y="70.2">AP2112K-3.3</text>
<text x="264.4" y="66.4">C6</text>
<text x="264.4" y="68.9">1u</text>
<text x="294.4" y="66.4">C7</text>
<text x="294.4" y="68.9">1u</text>
<text x="309.6" y="68.6">BAT54WS</text>
<text x="315.5" y="66.1">D5</text>
<text x="385.1" y="66.4">C1</text>
<text x="385.1" y="68.9">100n</text>
<text x="415.1" y="66.4">C2</text>
<text x="415.1" y="68.9">100n</text>
<text x="445.1" y="66.4">C3</text>
<text x="445.1" y="68.9">100n</text>
<text x="475.1" y="66.4">R7</text>
<text x="475.1" y="68.9">10k</text>
<text x="56.7" y="76.6">D-</text>
<text x="97.5" y="76.2">+5V</text>
<text x="261.8" y="76.2">GND</text>
<text x="291.8" y="76.2">GND</text>
<text x="382.6" y="76.2">GND</text>
<text x="412.6" y="76.2">GND</text>
<text x="442.6" y="76.2">GND</text>
<text x="56.7" y="81.6">D+</text>
<text x="56.7" y="79.1">D-</text>
<text x="67.9" y="81.6">J1</text>
<text x="224.2" y="78.8">GND</text>
<text x="56.7" y="84.2">D+</text>
<text x="67.9" y="84.2">USB-C</text>
<text x="75.7" y="84.2">5V</text>
<text x="43.9" y="95" transform="rotate(-90 43.9 95)">SHIELD</text>
<text x="51.5" y="95" transform="rotate(-90 51.5 95)">GND</text>
<text x="54.5" y="91.8">SBU1</text>
<text x="54.5" y="94.3">SBU2</text>
<text x="229.1" y="100">BAT_P</text>
<text x="243.8" y="98">BAT_P</text>
<text x="316.7" y="97">TP1</text>
<text x="316.7" y="99.5">TP</text>
<text x="44.6" y="106.7">GND</text>
<text x="52.2" y="106.7">GND</text>
<text x="204.4" y="104.8">BAT54WS</text>
<text x="210.3" y="102.2">D6</text>
<text x="226.3" y="106">BATT 2xAAA</text>
<text x="238.4" y="106">backup</text>
<text x="242.5" y="103.5">J6</text>
<text x="245.5" y="105">GND</text>
<text x="286.7" y="102.6">C8</text>
<text x="286.7" y="105.1">10u</text>
<text x="284.2" y="112.4">GND</text>
<text x="415.8" y="112.1">AREF</text>
<text x="428.9" y="110.5" transform="rotate(-90 428.9 110.5)">VCC</text>
<text x="431.4" y="111.6" transform="rotate(-90 431.4 111.6)">AVCC</text>
<text x="436.2" y="112.1">PB0</text>
<text x="415.8" y="117.2">ADC6</text>
<text x="415.8" y="119.7">ADC7</text>
<text x="436.2" y="114.6">PB1</text>
<text x="436.2" y="117.2">PB2</text>
<text x="436.2" y="119.7">PB3</text>
<text x="104.6" y="123.2">+5V</text>
<text x="134.6" y="123.2">VBUS</text>
<text x="436.2" y="122.3">PB4</text>
<text x="436.2" y="124.8">PB5</text>
<text x="47.1" y="130.5">R1</text>
<text x="77.1" y="130.5">R2</text>
<text x="107.1" y="130.5">C5</text>
<text x="137.1" y="130.5">R12</text>
<text x="167.1" y="130.5">R13</text>
<text x="219.1" y="130.6">TP2</text>
<text x="429.4" y="127.3">XTAL1/PB6</text>
<text x="429.4" y="129.9">XTAL2/PB7</text>
<text x="47.1" y="133">5.1k</text>
<text x="77.1" y="133">5.1k</text>
<text x="107.1" y="133">10u</text>
<text x="137.1" y="133">100k</text>
<text x="167.1" y="133">100k</text>
<text x="219.1" y="133.1">TP</text>
<text x="436.2" y="135">PC0</text>
<text x="436.2" y="137.5">PC1</text>
<text x="44.6" y="140.3">GND</text>
<text x="74.6" y="140.3">GND</text>
<text x="104.6" y="140.3">GND</text>
<text x="164.6" y="140.3">GND</text>
<text x="216.6" y="138.4">GND</text>
<text x="394.5" y="143.9">ATmega328P-AU</text>
<text x="408" y="141.3">U1</text>
<text x="436.2" y="140">PC2</text>
<text x="436.2" y="142.6">PC3</text>
<text x="436.2" y="145.1">PC4</text>
<text x="436.2" y="147.7">PC5</text>
<text x="429.2" y="150.2">~{RESET}/PC6</text>
<text x="436.2" y="155.3">PD0</text>
<text x="47.1" y="158.5">TP3</text>
<text x="47.1" y="161.1">TP</text>
<text x="436.2" y="157.8">PD1</text>
<text x="436.2" y="160.4">PD2</text>
<text x="436.2" y="162.9">PD3</text>
<text x="436.2" y="165.4">PD4</text>
<text x="436.2" y="168">PD5</text>
<text x="436.2" y="170.5">PD6</text>
<text x="436.2" y="173.1">PD7</text>
<text x="428.9" y="176.8" transform="rotate(-90 428.9 176.8)">GND</text>
<text x="429.6" y="185.4">GND</text>
<text x="35.9" y="247.7">GND</text>
<text x="65.9" y="247.7">GND</text>
<text x="202.9" y="251.9">SW2</text>
<text x="225.6" y="249.7">GND</text>
<text x="238.6" y="249.7">GND</text>
<text x="261.5" y="248.4">D1</text>
<text x="261.5" y="251">Green</text>
<text x="107.1" y="252.2">R10</text>
<text x="107.1" y="254.8">4.7k</text>
<text x="137.1" y="254.8">4.7k</text>
<text x="137.1" y="252.2">R11</text>
<text x="193.2" y="254.4">Scroll</text>
<text x="199.9" y="254.4">/</text>
<text x="202.4" y="254.4">clear</text>
<text x="290.9" y="252.2">R5</text>
<text x="290.9" y="254.8">1k</text>
<text x="41.8" y="259.9">J4</text>
<text x="41.8" y="262.4">OLED 0.91in</text>
<text x="54.9" y="262.4">I2C</text>
<text x="71.8" y="259.9">J5</text>
<text x="71.8" y="262.4">RTC DS3231</text>
<text x="85" y="262.4">module</text>
<text x="207.8" y="278.2">J2</text>
<text x="207.8" y="280.7">ISP</text>
<text x="228.1" y="288.4">GND</text>
</g>
<g font-size="1.8" fill="#0f0f0f">
<text x="380.6" y="59.2" transform="rotate(-90 380.6 59.2)">VSYS</text>
<text x="410.7" y="59.2" transform="rotate(-90 410.7 59.2)">VSYS</text>
<text x="440.7" y="59.2" transform="rotate(-90 440.7 59.2)">AREF</text>
<text x="470.7" y="59.2" transform="rotate(-90 470.7 59.2)">VSYS</text>
<text x="311.6" y="62.7">VSYS</text>
<text x="69.7" y="67.7">CC1</text>
<text x="69.7" y="70.3">CC2</text>
<text x="470.7" y="80.4" transform="rotate(-90 470.7 80.4)">RESET</text>
<text x="282.3" y="95.3" transform="rotate(-90 282.3 95.3)">VSYS</text>
<text x="206.4" y="98.8">VSYS</text>
<text x="427.6" y="99.8" transform="rotate(-90 427.6 99.8)">VSYS</text>
<text x="430.2" y="99.8" transform="rotate(-90 430.2 99.8)">VSYS</text>
<text x="312.3" y="107.8" transform="rotate(-90 312.3 107.8)">VSYS</text>
<text x="404.1" y="110.9">AREF</text>
<text x="447.1" y="118.5">MOSI</text>
<text x="42.7" y="123.3" transform="rotate(-90 42.7 123.3)">CC1</text>
<text x="72.7" y="123.3" transform="rotate(-90 72.7 123.3)">CC2</text>
<text x="162.7" y="123.3" transform="rotate(-90 162.7 123.3)">MAINS</text>
<text x="447.1" y="121.1">MISO</text>
<text x="447.1" y="123.6">SCK</text>
<text x="447.1" y="133.8">MAINS</text>
<text x="447.1" y="143.9">SDA</text>
<text x="132.7" y="144.4" transform="rotate(-90 132.7 144.4)">MAINS</text>
<text x="447.1" y="146.5">SCL</text>
<text x="447.1" y="149">RESET</text>
<text x="447.1" y="159.2">BTN</text>
<text x="42.7" y="170.4" transform="rotate(-90 42.7 170.4)">MAINS</text>
<text x="447.1" y="171.9">LED</text>
<text x="102.7" y="245" transform="rotate(-90 102.7 245)">VSYS</text>
<text x="132.7" y="245" transform="rotate(-90 132.7 245)">VSYS</text>
<text x="286.4" y="245" transform="rotate(-90 286.4 245)">LED</text>
<text x="34.4" y="251">VSYS</text>
<text x="64.4" y="251">VSYS</text>
<text x="201.4" y="248.5">BTN</text>
<text x="35.4" y="256.1">SDA</text>
<text x="35.5" y="253.6">SCL</text>
<text x="65.4" y="253.6">SDA</text>
<text x="65.5" y="256.1">SCL</text>
<text x="132.7" y="264" transform="rotate(-90 132.7 264)">SCL</text>
<text x="273" y="258.6">D1_A</text>
<text x="102.7" y="264" transform="rotate(-90 102.7 264)">SDA</text>
<text x="199.2" y="287.2">RESET</text>
<text x="200.4" y="282.1">MISO</text>
<text x="201.2" y="284.6">SCK</text>
<text x="225.5" y="282.1">VSYS</text>
<text x="225.5" y="284.6">MOSI</text>
</g>
<g font-size="1.8" fill="#a90000">
<text x="62.1" y="62.7">A4</text>
<text x="215.6" y="62.7">1</text>
<text x="215.6" y="65.3">3</text>
<text x="228.3" y="62.7">5</text>
<text x="62" y="70.4">B5</text>
<text x="62.1" y="67.8">A5</text>
<text x="62" y="78">B7</text>
<text x="62.1" y="75.4">A7</text>
<text x="222.4" y="72.6" transform="rotate(-90 222.4 72.6)">2</text>
<text x="62" y="83.1">B6</text>
<text x="62.1" y="80.5">A6</text>
<text x="62" y="93.2">B8</text>
<text x="62.1" y="90.7">A8</text>
<text x="42.7" y="99.9" transform="rotate(-90 42.7 99.9)">S1</text>
<text x="50.4" y="99.8" transform="rotate(-90 50.4 99.8)">A1</text>
<text x="253.8" y="98.9">1</text>
<text x="253.8" y="101.4">2</text>
<text x="427.7" y="105.6" transform="rotate(-90 427.7 105.6)">4</text>
<text x="430.3" y="106.2" transform="rotate(-90 430.3 106.2)">18</text>
<text x="412.7" y="111">20</text>
<text x="440.7" y="111">12</text>
<text x="440.7" y="113.5">13</text>
<text x="412.7" y="116.1">19</text>
<text x="412.7" y="118.6">22</text>
<text x="440.7" y="116.1">14</text>
<text x="440.7" y="118.6">15</text>
<text x="440.7" y="121.1">16</text>
<text x="440.7" y="123.7">17</text>
<text x="441.3" y="126.2">7</text>
<text x="441.3" y="128.8">8</text>
<text x="440.7" y="133.8">23</text>
<text x="440.7" y="136.4">24</text>
<text x="440.7" y="138.9">25</text>
<text x="440.7" y="141.5">26</text>
<text x="440.7" y="144">27</text>
<text x="440.7" y="146.5">28</text>
<text x="440.7" y="149.1">29</text>
<text x="440.7" y="154.2">30</text>
<text x="440.7" y="156.7">31</text>
<text x="440.7" y="159.2">32</text>
<text x="441.3" y="161.8">1</text>
<text x="441.3" y="164.3">2</text>
<text x="441.3" y="166.9">9</text>
<text x="440.7" y="169.4">10</text>
<text x="440.7" y="171.9">11</text>
<text x="427.7" y="179.3" transform="rotate(-90 427.7 179.3)">3</text>
<text x="44.2" y="248.6">1</text>
<text x="44.2" y="251.1">2</text>
<text x="74.2" y="248.6">1</text>
<text x="74.2" y="251.1">2</text>
<text x="44.2" y="253.6">3</text>
<text x="44.2" y="256.2">4</text>
<text x="74.2" y="253.6">3</text>
<text x="74.2" y="256.2">4</text>
<text x="210.2" y="282.2">1</text>
<text x="210.2" y="284.7">3</text>
<text x="210.2" y="287.3">5</text>
<text x="219.1" y="282.2">2</text>
<text x="219.1" y="284.7">4</text>
<text x="219.1" y="287.3">6</text>
</g>
</svg>
